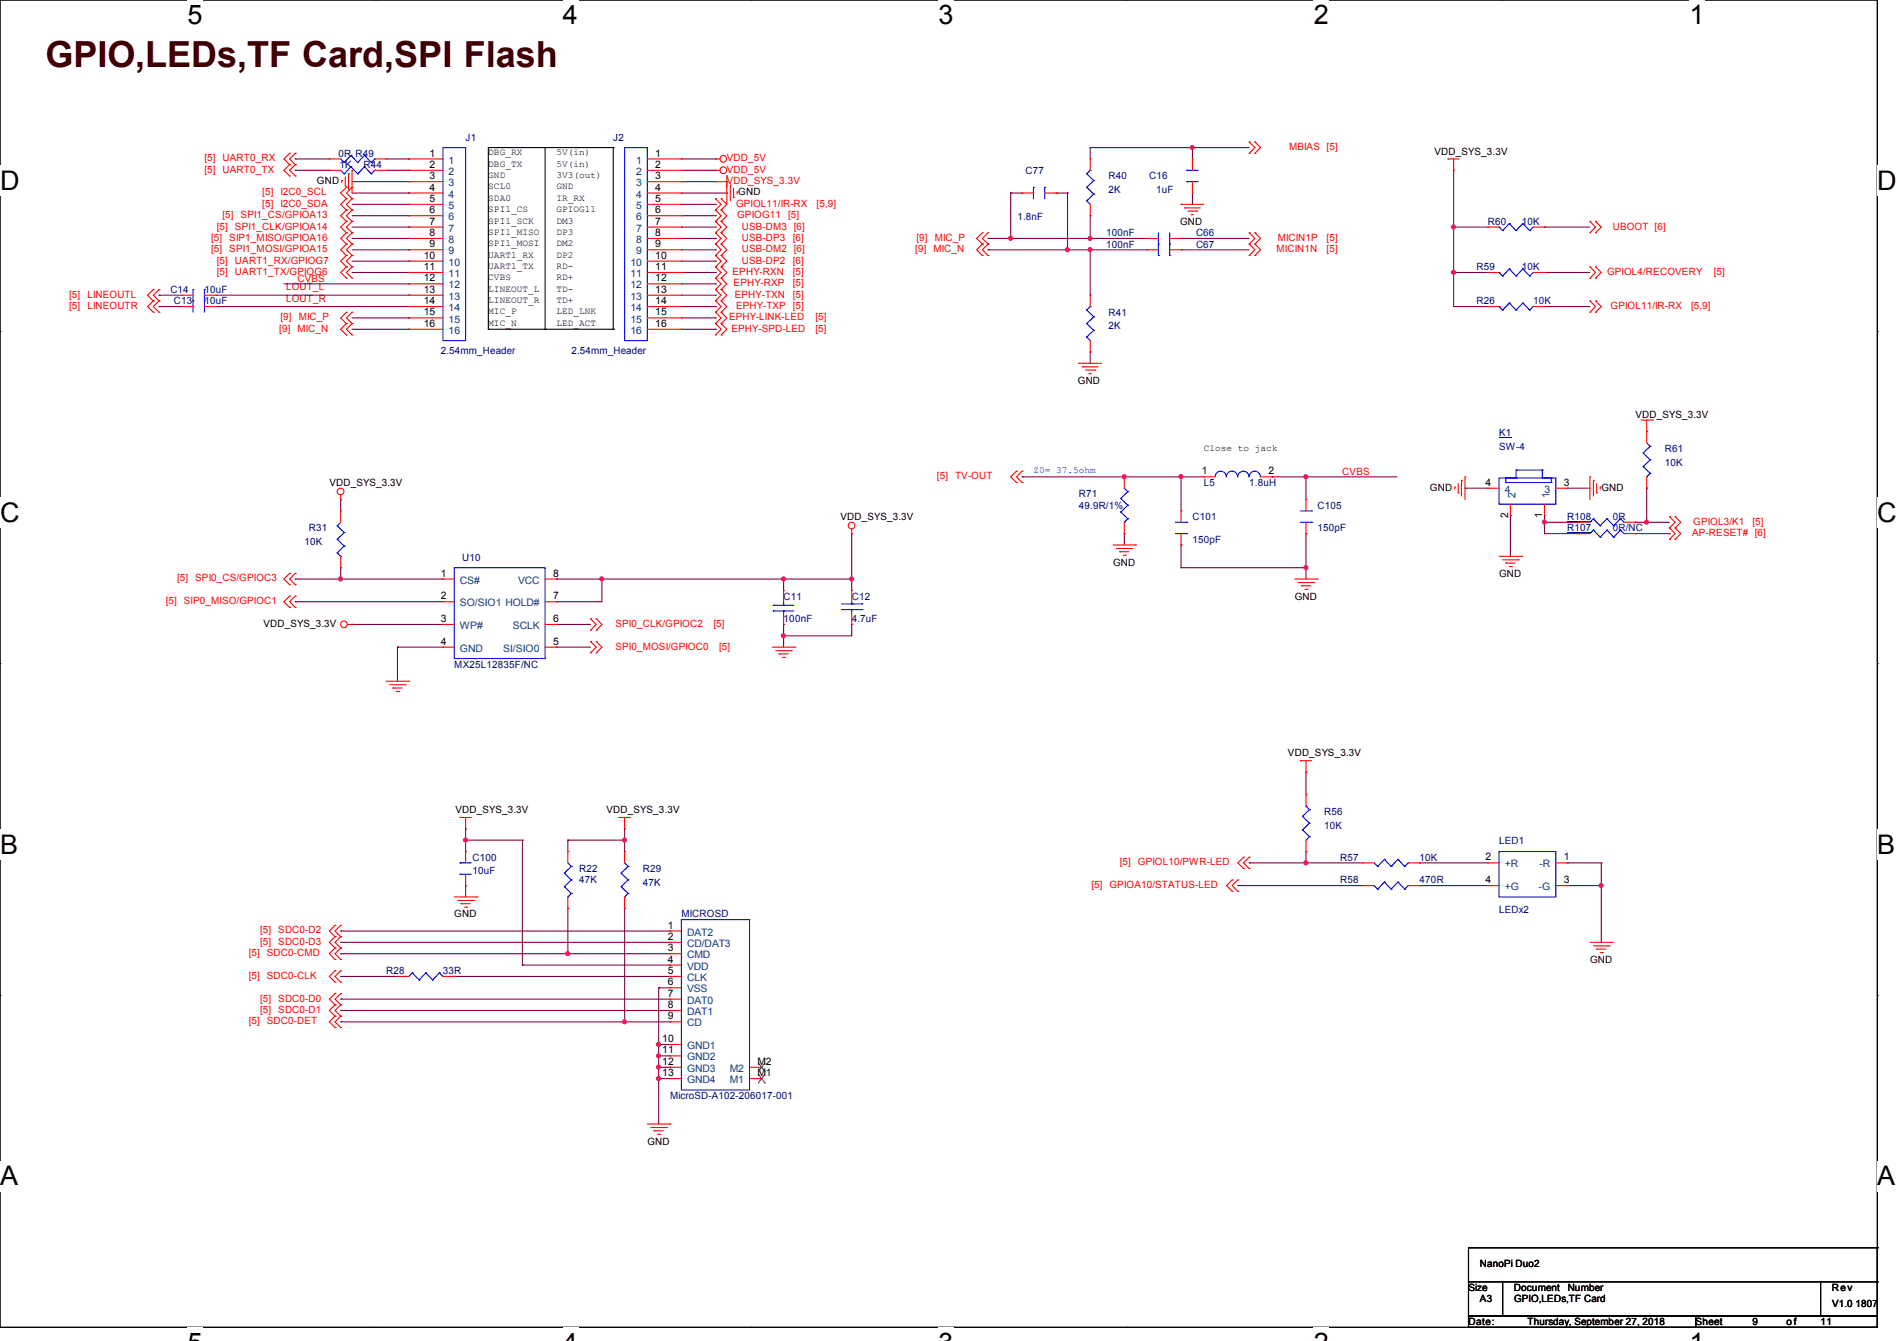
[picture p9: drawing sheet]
<svg xmlns="http://www.w3.org/2000/svg" width="297mm" height="210mm" viewBox="0 0 297 210" stroke-linecap="round" stroke-linejoin="round" font-family="sans-serif">
<path d="M0 0h293.9v207.9h-293.9z" fill="none" stroke="#000" stroke-width=".17"/>
<g fill="#fff">
<path d="M29.4 0h2.3v4.7h-2.3z"/>
<path d="M29.4 207.9h2.3v2.1h-2.3z"/>
</g>
<path d="M58.8 0h.1M58.8 207.9h.1" fill="none" stroke="#000" stroke-width=".17"/>
<g fill="#fff">
<path d="M88.1 0h2.4v4.7h-2.4z"/>
<path d="M88.1 207.9h2.4v2.1h-2.4z"/>
</g>
<path d="M117.6 0h.1M117.6 207.9h.1" fill="none" stroke="#000" stroke-width=".17"/>
<g fill="#fff">
<path d="M146.9 0h2.4v4.7h-2.4z"/>
<path d="M146.9 207.9h2.4v2.1h-2.4z"/>
</g>
<path d="M176.3 0h.1M176.3 207.9h.1" fill="none" stroke="#000" stroke-width=".17"/>
<g fill="#fff">
<path d="M205.7 0h2.4v4.7h-2.4z"/>
<path d="M205.7 207.9h2.4v2.1h-2.4z"/>
</g>
<path d="M235.1 0h.1M235.1 207.9h.1" fill="none" stroke="#000" stroke-width=".17"/>
<g fill="#fff">
<path d="M264.5 0h2.4v4.7h-2.4z"/>
<path d="M264.5 207.9h2.4v2.1h-2.4z"/>
<path d="M0 26h3v4.7h-3z"/>
<path d="M293.9 26h3.1v4.7h-3.1z"/>
<path d="M0 77.9h3v4.7h-3z"/>
<path d="M293.9 77.9h3.1v4.7h-3.1z"/>
</g>
<path d="M0 51.9h.1M293.9 51.9h.1" fill="none" stroke="#000" stroke-width=".17"/>
<g fill="#fff">
<path d="M0 129.9h2.8v4.7h-2.8z"/>
<path d="M293.9 129.9h2.9v4.7h-2.9z"/>
</g>
<path d="M0 103.9h.1M293.9 103.9h.1" fill="none" stroke="#000" stroke-width=".17"/>
<g fill="#fff">
<path d="M-.1 181.8h2.9v4.8h-2.9z"/>
<path d="M293.8 181.8h3v4.8h-3z"/>
</g>
<g fill="none" stroke="#000" stroke-width=".17">
<path d="M85.3 23.1v28.5M96 23.1h.1M96 23.1h-19.5v28.5M96 23.1v28.5M76.5 51.6h.1M76.5 51.6h19.5M85.3 51.6h.1M96 51.6h.1M0 155.9h.1M293.9 155.9h.1M229.9 195.4h.1M229.9 195.4v5.3"/>
<path d="M229.9 195.4h64M293.9 195.4h.1M293.9 195.4v5.3M229.9 200.7h5.3v5.4h-5.3zM229.9 206.1h35.6v1.8h-35.6zM235.2 200.7h49.8v5.4h-49.8zM265.5 206.1h28.4v1.8h-28.4zM285 200.7h8.9v5.4h-8.9zM293.9 200.7h.1"/>
</g>
<g fill="none" stroke="#800040" stroke-width=".17">
<path d="M46.2 24.9h.1M46.2 26.7h.1M46.2 26.7h5.4M46.2 24.9h5.4M55.1 35.6h8.9M55.1 37.3h8.9M55.1 39.1h8.9M55.1 30.2h8.9M55.1 28.4h8.9M55.1 32h8.9M55.1 33.8h8.9M60.5 26.7h3.5"/>
<path d="M60.5 24.9h3.5M64 28.4h.1M64 30.2h.1M64 32h.1M64 37.3h.1M64 35.6h.1M64 39.1h.1M64 33.8h.1M64 24.9h.1M64 26.7h.1M106.7 35.6h5.3M106.7 37.3h5.3"/>
<path d="M106.7 39.1h5.3M106.7 30.2h7.1M106.7 28.4h5.3M106.7 32h5.3M106.7 26.7h5.3M106.7 24.9h5.3M106.7 33.8h5.3M112 28.4h.1M112 26.7h.1M112 24.9h.1M112 33.8h.1M112 37.3h.1"/>
<path d="M112 35.6h.1M112 39.1h.1M112 32h.1M113.8 30.2h.1M154.7 39.1h.1M154.7 37.3h.1M154.7 37.3h24.9M154.7 39.1h24.9M158.2 37.3h.1M158.2 30.2h.1M158.2 30.2v7.1M158.2 30.2h1.8"/>
<path d="M165.4 30.2h.1M165.4 30.2h1.7M167.1 30.2h.1M167.1 39.1h.1M167.1 30.2v8.9M170.7 23.1h.1M170.7 33.8h.1M170.7 37.3h.1M170.7 39.1h.1M170.7 23.1v1.8M170.7 33.8v3.5M170.7 39.1v7.1"/>
<path d="M170.7 23.1h24.9M184.9 39.1h.1M184.9 37.3h.1M184.9 37.3h10.7M184.9 39.1h10.7M186.7 23.1h.1M186.7 32h.1M186.7 23.1v1.8M186.7 30.2v1.8M227.6 35.6h.1M227.6 26.7h.1M227.6 35.6h5.3"/>
<path d="M227.6 26.7v21.3M241.8 35.6h.1M241.8 35.6h7.1M24.9 46.2h.1M24.9 48h.1M24.9 46.2h3.5M24.9 48h3.5M33.8 46.2h30.2M33.8 48h30.2M44.4 44.4h19.6M55.1 42.7h8.9M55.1 51.6h8.9"/>
<path d="M55.1 49.8h8.9M55.1 40.9h8.9M64 48h.1M64 49.8h.1M64 51.6h.1M64 46.2h.1M64 40.9h.1M64 42.7h.1M64 44.4h.1M106.7 42.7h5.3M106.7 46.2h5.3M106.7 48h5.3"/>
<path d="M106.7 44.4h5.3M106.7 51.6h5.3M106.7 49.8h5.3M106.7 40.9h5.3M112 46.2h.1M112 42.7h.1M112 44.4h.1M112 51.6h.1M112 48h.1M112 49.8h.1M112 40.9h.1M170.7 55.1h.1"/>
<path d="M170.7 55.1v1.8M227.6 42.7h.1M227.6 48h.1M227.6 42.7h5.3M227.6 48h5.3M241.8 42.7h.1M241.8 48h.1M241.8 42.7h7.1M241.8 48h7.1M53.3 78.2h.1M53.3 78.2v1.8M160 74.7h.1"/>
<path d="M160 74.7h28.5M176 74.7h.1M184.9 74.7h.1M184.9 74.7v5.3M199.1 74.7h.1M199.1 74.7h19.6M204.5 74.7h.1M204.5 74.7v3.5M229.4 76.5h.1M229.4 76.5h3.5M245.4 76.5h.1M245.4 76.5h3.5"/>
<path d="M257.8 76.5h.1M257.8 76.5v5.3M46.2 94.2h.1M46.2 90.7h.1M46.2 90.7h23.1M46.2 94.2h23.1M53.3 90.7h.1M53.3 88.9h.1M53.3 88.9v1.8M55.1 97.8h.1M55.1 97.8h14.2M87.1 97.8h.1"/>
<path d="M87.1 94.2h.1M87.1 90.7h.1M87.1 90.7h46.2M87.1 97.8h5.4M94.2 90.7h.1M94.2 90.7v3.5h-7.1M122.7 90.7h.1M122.7 99.6h.1M122.7 97.8h.1M122.7 90.7v1.8M122.7 97.8v3.5M133.3 90.7h.1"/>
<path d="M133.3 83.6h.1M133.3 97.8h.1M133.3 83.6v8.9M133.3 97.8v1.8h-10.6M176 83.6h.1M176 83.6v1.7M184.9 85.3h.1M184.9 88.9h.1M184.9 85.3v3.6M184.9 88.9h19.6M204.5 88.9h.1M204.5 83.6h.1"/>
<path d="M204.5 83.6v7.1M236.5 80.7h.1M236.5 80.7v6.4M241.8 80.7h.1M241.8 83.6h.1M241.8 81.8h5.3M241.8 80.7v2.9M241.8 83.6h5.3M247.1 81.8h.1M247.1 83.6h.1M256 81.8h.1M256 81.8h5.4"/>
<path d="M256 83.6h5.4M257.8 81.8h.1M261.4 83.6h.1M62.2 101.3h.1M62.2 101.3h7.1M62.2 101.3v5.4M87.1 101.3h.1M87.1 101.3h5.4M72.9 138.7h.1M72.9 131.6h.1M72.9 129.8h.1M72.9 131.6h8.9"/>
<path d="M72.9 129.8v3.5M72.9 138.7v1.8M81.8 131.6h.1M81.8 131.6v19.5M88.9 131.6h.1M88.9 131.6v1.7M88.9 131.6h8.9M97.8 131.6h.1M97.8 129.8h.1M97.8 129.8v3.5M193.8 138.7h.1M193.8 138.7h19.6"/>
<path d="M195.6 135.1h.1M195.6 135.1h17.8M204.5 133.3h.1M204.5 120.9h.1M204.5 135.1h.1M204.5 120.9v3.6M204.5 133.3v1.8M222.2 138.7h.1M222.2 135.1h.1M222.2 135.1h10.7M222.2 138.7h10.7M245.4 135.1h.1"/>
<path d="M245.4 138.7h.1M245.4 135.1h5.3M245.4 138.7h5.3M250.7 138.7h.1M250.7 135.1h.1M250.7 135.1v12.5M53.3 145.8h.1M53.3 156.5h.1M53.3 158.2h.1M53.3 149.4h.1M53.3 147.6h.1M53.3 152.9h.1"/>
<path d="M53.3 145.8h51.6M53.3 156.5h51.6M53.3 158.2h51.6M53.3 149.4h51.6M53.3 152.9h8.9M53.3 147.6h51.6M71.1 152.9h.1M71.1 152.9h33.8M81.8 151.1h.1M81.8 151.1h23.1M88.9 149.4h.1M88.9 142.2h.1"/>
<path d="M88.9 142.2v7.2M97.8 142.2h.1M97.8 142.2v17.8M103.1 154.7h.1M103.1 154.7h1.8M103.1 154.7v21.3M53.3 160h.1M53.3 160h51.6M97.8 160h.1M103.1 163.6h.1M103.1 165.4h.1M103.1 167.1h.1"/>
<path d="M103.1 168.9h.1M103.1 163.6h1.8M103.1 165.4h1.8M103.1 167.1h1.8M103.1 168.9h1.8"/>
</g>
<g fill="#f0f" stroke="#f0f" stroke-width=".17">
<circle cx="204.4" cy="135.1" r=".32"/>
<circle cx="250.7" cy="138.7" r=".32"/>
<circle cx="227.6" cy="42.7" r=".32"/>
<circle cx="227.6" cy="35.5" r=".32"/>
<circle cx="186.7" cy="23.1" r=".32"/>
<circle cx="167.1" cy="39.1" r=".32"/>
<circle cx="170.7" cy="37.3" r=".32"/>
<circle cx="158.2" cy="37.3" r=".32"/>
<circle cx="170.7" cy="39.1" r=".32"/>
<circle cx="97.8" cy="131.6" r=".32"/>
<circle cx="88.9" cy="149.3" r=".32"/>
<circle cx="97.8" cy="160" r=".32"/>
<circle cx="72.9" cy="131.6" r=".32"/>
<circle cx="103.1" cy="163.6" r=".32"/>
<circle cx="103.1" cy="165.3" r=".32"/>
<circle cx="103.1" cy="168.9" r=".32"/>
<circle cx="103.1" cy="167.1" r=".32"/>
<circle cx="53.3" cy="90.7" r=".32"/>
<circle cx="122.7" cy="99.5" r=".32"/>
<circle cx="133.3" cy="90.7" r=".32"/>
<circle cx="122.7" cy="90.7" r=".32"/>
<circle cx="94.2" cy="90.7" r=".32"/>
<circle cx="204.4" cy="74.7" r=".32"/>
<circle cx="184.9" cy="74.7" r=".32"/>
<circle cx="176" cy="74.7" r=".32"/>
<circle cx="204.4" cy="88.9" r=".32"/>
<circle cx="257.8" cy="81.8" r=".32"/>
<circle cx="241.8" cy="81.8" r=".32"/>
</g>
<g fill="none" stroke="#f00" stroke-width=".17">
<path d="M45.3 24h.1M45.3 25.8h.1M45.3 27.6h.1M45.3 24l-.9 .9 .9 .9M45.3 25.8l-.9 .9 .9 .9M46.2 24h.1M46.2 25.8h.1M46.2 27.6h.1M46.2 24l-.9 .9 .9 .9M46.2 25.8l-.9 .9 .9 .9M53.5 28.3h.1M53.5 28.3v.3"/>
<path d="M54.1 29.2h.1M54.1 27.7v1.5M54.2 31.1h.1M54.2 32.9h.1M54.2 29.3h.1M54.2 38.2h.1M54.2 36.4h.1M54.2 34.7h.1M54.2 31.1l-.9 .9 .9 .9M54.2 29.3l-.9 .9 .9 .9M54.2 38.2l-.9 .9 .9 .9M54.2 36.4l-.9 .9 .9 .9"/>
<path d="M54.2 34.7l-.9 .9 .9 .8M54.2 32.9l-.9 .9 .9 .9M54.6 27.2h.1M54.6 27.2v2.5M55.1 26.7h.1M55.1 31.1h.1M55.1 32.9h.1M55.1 29.3h.1M55.1 38.2h.1M55.1 36.4h.1M55.1 34.7h.1M55.1 26.7v3.5"/>
<path d="M55.1 31.1l-.9 .9 .9 .9M55.1 29.3l-.9 .9 .9 .9M55.1 38.2l-.9 .9 .9 .9M55.1 36.4l-.9 .9 .9 .9M55.1 34.7l-.9 .9 .9 .8M55.1 32.9l-.9 .9 .9 .9M112 24.9h.1M112 28.4h.1M112 26.7h.1M112 32.9h.1M112 31.1h.1M112 34.7h.1"/>
<path d="M112 36.4h.1M112 38.2h.1M112 24.9h.7M112 28.4h1.8M112 26.7h.7M112 31.1l.9 .9-.9 .9M112 32.9l.9 .9-.9 .9M112 36.4l.9 .9-.9 .9M112 34.7l.9 .9-.9 .8M112 38.2l.9 .9-.9 .9M112.9 32.9h.1M112.9 31.1h.1"/>
<path d="M112.9 34.7h.1M112.9 36.4h.1M112.9 38.2h.1M112.9 31.1l.9 .9M112.9 32.9l.9 .9-.9 .9M112.9 36.4l.9 .9-.9 .9M112.9 34.7l.9 .9-.9 .8M112.9 38.2l.9 .9-.9 .9M113.8 28.4h.1M113.8 27.6h.1M113.8 27.6v4.4M113.8 32l-.9 .9"/>
<path d="M114.3 29h.1M114.3 29v2.5M114.9 30.9h.1M114.9 29.5v1.4M115.4 30.1h.1M115.4 30.1v.3M153.8 36.4h.1M153.8 38.2h.1M153.8 36.4l-.9 .9 .9 .9M153.8 38.2l-.9 .9 .9 .9M154.7 36.4h.1M154.7 38.2h.1"/>
<path d="M154.7 36.4l-.9 .9 .9 .9M154.7 38.2l-.9 .9 .9 .9M184.9 32h.1M184.9 32h3.6M185.5 32.6h.1M185.5 32.6h2.4M186 33.1h1.4M186.5 33.6h.1M186.5 33.6h.4M187.4 33.1h.1M195.6 38.2h.1M195.6 36.4h.1"/>
<path d="M195.6 24h.1M195.6 22.2h.1M195.6 36.4l.9 .9-.9 .9M195.6 38.2l.9 .9-.9 .9M195.6 22.2l.9 .9-.9 .9M196.5 38.2h.1M196.5 36.4h.1M196.5 24h.1M196.5 22.2h.1M196.5 36.4l.9 .9-.9 .9M196.5 38.2l.9 .9-.9 .9M196.5 22.2l.9 .9-.9 .9"/>
<path d="M226.7 24.9h.1M226.7 24.9h1.8M227.6 26.7h.1M227.6 24.9v1.8M248.9 36.4h.1M248.9 34.7h.1M248.9 34.7l.9 .9-.9 .8M249.8 36.4h.1M249.8 34.7h.1M249.8 34.7l.9 .9-.9 .8M24 45.3h.1M24 47.1h.1"/>
<path d="M24 48.9h.1M24 45.3l-.9 .9 .9 .9M24 47.1l-.9 .9 .9 .9M24.9 45.3h.1M24.9 47.1h.1M24.9 48.9h.1M24.9 45.3l-.9 .9 .9 .9M24.9 47.1l-.9 .9 .9 .9M28.4 46.2h.1M28.4 48h.1M28.4 46.2h1.8M28.4 48h1.8"/>
<path d="M32 46.2h1.8M32 48h1.8M33.8 46.2h.1M33.8 48h.1M54.2 40h.1M54.2 43.6h.1M54.2 41.8h.1M54.2 48.9h.1M54.2 50.7h.1M54.2 52.5h.1M54.2 41.8l-.9 .9 .9 .9M54.2 40l-.9 .9 .9 .9"/>
<path d="M54.2 48.9l-.9 .9 .9 .9M54.2 50.7l-.9 .9 .9 .9M55.1 40h.1M55.1 43.6h.1M55.1 41.8h.1M55.1 48.9h.1M55.1 50.7h.1M55.1 52.5h.1M55.1 41.8l-.9 .9 .9 .9M55.1 40l-.9 .9 .9 .9M55.1 48.9l-.9 .9 .9 .9M55.1 50.7l-.9 .9 .9 .9"/>
<path d="M112 45.3h.1M112 43.6h.1M112 41.8h.1M112 48.9h.1M112 47.1h.1M112 52.5h.1M112 50.7h.1M112 40h.1M112 43.6l.9 .8-.9 .9M112 41.8l.9 .9-.9 .9M112 47.1l.9 .9-.9 .9M112 45.3l.9 .9-.9 .9"/>
<path d="M112 50.7l.9 .9-.9 .9M112 48.9l.9 .9-.9 .9M112 40l.9 .9-.9 .9M112.9 45.3h.1M112.9 43.6h.1M112.9 41.8h.1M112.9 48.9h.1M112.9 47.1h.1M112.9 52.5h.1M112.9 50.7h.1M112.9 40h.1M112.9 43.6l.9 .8-.9 .9"/>
<path d="M112.9 41.8l.9 .9-.9 .9M112.9 47.1l.9 .9-.9 .9M112.9 45.3l.9 .9-.9 .9M112.9 50.7l.9 .9-.9 .9M112.9 48.9l.9 .9-.9 .9M112.9 40l.9 .9-.9 .9M153.8 40h.1M154.7 40h.1M168.9 56.9h.1M168.9 56.9h3.6M169.5 57.4h.1M169.5 57.4h2.4"/>
<path d="M170 58h1.4M170.5 58.5h.1M170.5 58.5h.4M170.7 55.1h.1M170.7 46.2h.1M170.7 46.2v1.8M170.7 53.3v1.8M171.4 58h.1M195.6 40h.1M196.5 40h.1M232.9 42.7h.1M232.9 42.7h1.8"/>
<path d="M240 42.7h1.8M241.8 42.7h.1M248.9 43.6h.1M248.9 41.8h.1M248.9 48.9h.1M248.9 47.1h.1M248.9 41.8l.9 .9-.9 .9M248.9 47.1l.9 .9-.9 .9M249.8 43.6h.1M249.8 41.8h.1M249.8 48.9h.1M249.8 47.1h.1"/>
<path d="M249.8 41.8l.9 .9-.9 .9M249.8 47.1l.9 .9-.9 .9M53.3 78.2h.1M53.3 77.5v.7M159.1 75.6h.1M159.1 73.8h.1M159.1 73.8l-.9 .9 .9 .9M160 75.6h.1M160 73.8h.1M160 73.8l-.9 .9 .9 .9M188.5 74.7h.1M188.5 74.7h1.7"/>
<path d="M197.4 74.7h1.7M199.1 74.7h.1M204.5 78.2h.1M204.5 78.2v1.8M227.8 76.3h.1M227.8 76.3v.3M228.3 77.2h.1M228.3 75.7v1.5M228.8 75.2h.1M228.8 75.2v2.5M229.4 74.7h.1M229.4 74.7v3.5"/>
<path d="M248.9 74.7h.1M248.9 74.7v3.5M249.5 75.2h.1M249.5 75.2v2.5M250 77.2h.1M250 75.7v1.5M250.5 76.3h.1M250.5 76.3v.3M256.9 65.8h1.8M257.8 67.6h.1M257.8 76.5h.1M257.8 65.8v3.5"/>
<path d="M257.8 74.7v1.8M258.7 65.8h.1M45.3 95.1h.1M45.3 93.3h.1M45.3 91.6h.1M45.3 89.8h.1M45.3 93.3l-.9 .9 .9 .9M45.3 89.8l-.9 .9 .9 .9M46.2 95.1h.1M46.2 93.3h.1M46.2 91.6h.1M46.2 89.8h.1"/>
<path d="M46.2 93.3l-.9 .9 .9 .9M46.2 89.8l-.9 .9 .9 .9M54.4 97.8h.7M55.1 97.8h.1M92.5 98.7h.1M92.5 96.9h.1M92.5 96.9l.8 .9-.8 .9M93.3 98.7h.1M93.3 96.9h.1M93.3 96.9l.9 .9-.9 .9M122.7 97.8h.1M122.7 92.5h.1"/>
<path d="M122.7 92.5v1.7M122.7 96v1.8M133.3 83.6h.1M133.3 92.5h.1M133.3 97.8h.1M133.3 82.8v.8M133.3 92.5v1.7M133.3 96v1.8M174.2 85.3h3.6M174.8 85.9h2.4M175.3 86.4h.1M175.3 86.4h1.4"/>
<path d="M175.9 87h.3M176.2 87h.1M177.2 85.9h.1M177.8 85.3h.1M202.7 90.7h3.5M203.2 91.2h2.5M203.8 91.7h.1M203.8 91.7h1.4M204.3 92.3h.3M204.5 83.6h.1M204.5 81.8v1.8M204.6 92.3h.1"/>
<path d="M205.7 91.2h.1M206.2 90.7h.1M234.7 87.1h3.6M235.2 87.7h2.5M235.8 88.2h.1M235.8 88.2h1.4M236.3 88.7h.3M236.6 88.7h.1M237.7 87.7h.1M238.3 87.1h.1M261.4 80.9h.1M261.4 82.7h.1"/>
<path d="M261.4 84.5h.1M261.4 80.9l.9 .9-.9 .9M261.4 82.7l.9 .9-.9 .9M262.3 80.9h.1M262.3 82.7h.1M262.3 84.5h.1M262.3 80.9l.8 .9-.8 .9M262.3 82.7l.8 .9-.8 .9M60.5 106.7h3.5M61 107.2h2.5M61.5 107.7h.1M61.5 107.7h1.4"/>
<path d="M62.1 108.3h.3M62.4 108.3h.1M63.5 107.2h.1M64 106.7h.1M92.5 102.2h.1M92.5 100.5h.1M92.5 100.5l.8 .8-.8 .9M93.3 102.2h.1M93.3 100.5h.1M93.3 100.5l.9 .8-.9 .9M120.9 101.3h3.6M121.5 101.9h2.4"/>
<path d="M122 102.4h.1M122 102.4h1.4M122.5 103h.4M122.9 103h.1M123.9 101.9h.1M124.5 101.3h.1M203.6 119.1h.1M203.6 119.1h1.8M204.5 119.1v1.8M72 128h.1M72 128h1.8M72.9 129.8h.1"/>
<path d="M72.9 128v1.8M96.9 128h.1M96.9 128h1.8M97.8 129.8h.1M97.8 133.3h.1M97.8 128v1.8M97.8 133.3v1.8M192.9 139.6h.1M192.9 137.8h.1M192.9 137.8l-.9 .9 .9 .9M193.8 139.6h.1M193.8 137.8h.1"/>
<path d="M193.8 137.8l-.9 .9 .9 .9M194.7 136h.1M194.7 134.2h.1M194.7 134.2l-.9 .9 .9 .9M195.6 136h.1M195.6 134.2h.1M195.6 134.2l-.9 .9 .9 .9M204.5 120.9h.1M232.9 138.7h.1M232.9 135.1h.1M232.9 138.7h1.8M232.9 135.1h1.8"/>
<path d="M243.6 138.7h1.8M243.6 135.1h1.8M245.4 138.7h.1M245.4 135.1h.1M52.5 148.5h.1M52.5 146.7h.1M52.5 150.2h.1M52.5 153.8h.1M52.5 152h.1M52.5 157.4h.1M52.5 155.6h.1M52.5 159.1h.1"/>
<path d="M52.5 144.9h.1M52.5 146.7l-.9 .9 .9 .9M52.5 148.5l-.9 .9 .9 .8M52.5 152l-.9 .9 .9 .9M52.5 155.6l-.9 .9 .9 .9M52.5 157.4l-.9 .8 .9 .9M52.5 144.9l-.9 .9 .9 .9M52.5 159.1l-.9 .9 .9 .9M53.3 148.5h.1M53.3 146.7h.1M53.3 150.2h.1M53.3 153.8h.1"/>
<path d="M53.3 152h.1M53.3 157.4h.1M53.3 155.6h.1M53.3 159.1h.1M53.3 144.9h.1M53.3 146.7l-.8 .9 .8 .9M53.3 148.5l-.8 .9 .8 .8M53.3 152l-.8 .9 .8 .9M53.3 155.6l-.8 .9 .8 .9M53.3 157.4l-.8 .8 .8 .9M53.3 144.9l-.8 .9 .8 .9M53.3 159.1l-.8 .9 .8 .9"/>
<path d="M71.1 140.5h3.6M71.7 141h2.4M72.2 141.5h.1M72.2 141.5h1.4M72.7 142.1h.4M73.1 142.1h.1M74.1 141h.1M74.7 140.5h.1M97.8 142.2h.1M97.8 140.5v1.7M104.9 145.8h.1M104.9 147.6h.1"/>
<path d="M104.9 149.4h.1M104.9 151.1h.1M104.9 152.9h.1M104.9 154.7h.1M104.9 156.5h.1M104.9 158.2h.1M104.9 147.6h1.8M104.9 145.8h1.8M104.9 149.4h1.8M104.9 151.1h1.8M104.9 152.9h1.8M104.9 154.7h1.8"/>
<path d="M104.9 156.5h1.8M104.9 158.2h1.8M248.9 147.6h3.6M249.5 148.1h2.4M250 148.6h.1M250 148.6h1.4M250.5 149.2h.4M250.9 149.2h.1M251.9 148.1h.1M252.5 147.6h.1M52.5 160.9h.1M53.3 160.9h.1"/>
<path d="M101.3 176h3.6M101.9 176.6h2.5M102.4 177.1h.1M102.4 177.1h1.4M103 177.6h.3M103.3 177.6h.1M104.4 176.6h.1M104.9 176h.1M104.9 160h.1M104.9 163.6h.1M104.9 165.4h.1M104.9 167.1h.1"/>
<path d="M104.9 168.9h.1M104.9 160h1.8M104.9 163.6h1.8M104.9 165.4h1.8M104.9 167.1h1.8M104.9 168.9h1.8M117.3 167.1h1.8M117.3 168.9h1.8M119.1 168.9h.1M119.1 167.1h.1"/>
<circle cx="113.2" cy="24.9" r=".52"/>
<circle cx="113.2" cy="26.6" r=".52"/>
<circle cx="53.3" cy="77" r=".52"/>
<circle cx="53.8" cy="97.8" r=".52"/>
<circle cx="133.3" cy="82.3" r=".52"/>
</g>
<g fill="none" stroke="#00f" stroke-width=".17">
<path d="M30.2 45.3h.1M30.2 47.1h.1M30.2 45.3v3.6M32 45.3h.1M32 47.1h.1M32 45.3v3.6M170.1 52.8h.1M170.1 50.7h.1M170.1 48.6h.1M170.1 52.8l.6 .5M170.1 50.7l1.1 1M170.1 48.6l1.1 1"/>
<path d="M170.7 48h.1M170.7 48l-.6 .6M171.2 51.7h.1M171.2 49.6h.1M171.2 51.7l-1.1 1.1M171.2 49.6l-1.1 1.1M234.7 42.7h.1M234.7 42.7l.5 .5M235.2 43.2h.1M236.3 42.1h.1M236.3 42.1l1.1 1.1M236.3 42.1l-1.1 1.1"/>
<path d="M237.4 43.2h.1M238.4 42.1h.1M238.4 42.1l1.1 1.1M238.4 42.1l-1 1.1M239.5 43.2h.1M240 42.7l-.5 .5M190.2 74.7a.87 .87 0 0 1 .9-.9 .87 .87 0 0 1 .9 .9M192 74.7a.87 .87 0 0 1 .9-.9 .87 .87 0 0 1 .9 .9M193.8 74.7a.87 .87 0 0 1 .9-.9 .87 .87 0 0 1 .8 .9M195.6 74.7a.87 .87 0 0 1 .8-.9 .87 .87 0 0 1 .9 .9M234.7 74.8h8.9v4.2h-8.9zM235.8 75.6h.1"/>
<path d="M235.8 74.8h.1M235.8 75.6h7.1M235.8 74.8v.8M235.8 74.8h1.6M237.4 74.8h.1M237.4 73.6h.1M237.4 73.6v1.2M237.4 73.6h4.1M241.5 73.6h.1M241.5 74.8h.1M241.5 74.8h1.4M241.5 73.6v1.2"/>
<path d="M242.9 74.8h.1M242.9 75.6h.1M242.9 74.8v.8M257.3 71h.1M257.3 73.1h.1M257.3 71l1.1 1M257.3 73.1l1.1 1M257.8 74.7h.1M257.8 69.3l.6 .6M258.4 69.9h.1M258.4 72h.1M258.4 74.1h.1"/>
<path d="M258.4 69.9l-1.1 1.1M258.4 72l-1.1 1.1M258.4 74.1l-.6 .6M121.1 94.8h.1M121.1 95.7h.1M121.1 94.8h3.2M121.1 95.7h3.2M122.7 95.7h.1M122.7 94.8h.1M122.7 94.2v.6M122.7 95.7v.3M131.7 95.5h3.3"/>
<path d="M131.7 94.6h3.3M133.3 94.6h.1M133.3 95.5h.1M133.3 94.2v.4M133.3 95.5v.5M135 95.5h.1M135 94.6h.1M203.6 81.8h1.8M203.6 80h1.8M205.4 81.8h.1M205.4 80h.1M97.2 136.7h.1"/>
<path d="M97.2 138.9h.1M97.2 136.7l1.1 1.1M97.2 138.9l1.1 1M97.8 135.1l.5 .6M98.3 135.7h.1M98.3 137.8h.1M98.3 139.9h.1M98.3 135.7l-1.1 1M98.3 137.8l-1.1 1.1M98.3 139.9l-.5 .6M234.7 133.3h8.9v7.2h-8.9zM97.8 140.5h.1"/>
<path d="M106.7 144h10.6v26.7h-10.6z"/>
</g>
<path d="M118.7 169.6h.1M118.7 167.8h.1M118.7 168.2l1.1 1.4M118.7 166.4l1.1 1.4M119.8 169.6h.1M119.8 167.8h.1M119.8 168.2l-1.1 1.4M119.8 166.4l-1.1 1.4" fill="none" stroke="#804000" stroke-width=".16"/>
<path d="M234.7 68.5h1.9v.1h-1.9z" fill="#000080"/>
<g fill="none" stroke="#f00" stroke-width=".17">
<path d="M51.6 26.7h.1M51.6 24.9h.1M51.6 24.9h1.7M51.6 26.7h1.7M58.7 24.9h1.8M58.7 26.7h1.8M60.5 26.7h.1M60.5 24.9h.1M64 24.9h.1M64 26.7h.1M64 28.4h.1M64 30.2h.1"/>
<path d="M64 32h.1M64 33.8h.1M64 35.6h.1M64 37.3h.1M64 39.1h.1M64 24.9h5.3M64 26.7h5.3M64 28.4h5.3M64 30.2h5.3M64 32h5.3M64 33.8h5.3M64 35.6h5.3"/>
<path d="M64 37.3h5.3M64 39.1h5.3M101.3 24.9h5.4M101.3 26.7h5.4M101.3 28.4h5.4M101.3 30.2h5.4M101.3 32h5.4M101.3 33.8h5.4M101.3 35.6h5.4M101.3 37.3h5.4M101.3 39.1h5.4M106.7 24.9h.1"/>
<path d="M106.7 26.7h.1M106.7 28.4h.1M106.7 30.2h.1M106.7 32h.1M106.7 33.8h.1M106.7 35.6h.1M106.7 37.3h.1M106.7 39.1h.1M160 30.2h.1M160 30.2h1.8M163.6 30.2h1.8M165.4 30.2h.1"/>
<path d="M170.7 33.8h.1M170.7 24.9h.1M170.7 24.9v1.8M170.7 32v1.8M179.6 37.3h.1M179.6 39.1h.1M179.6 37.3h1.8M179.6 39.1h1.8M183.1 37.3h1.8M183.1 39.1h1.8M184.9 37.3h.1M184.9 39.1h.1"/>
<path d="M186.7 24.9h.1M186.7 30.2h.1M186.7 24.9v1.8M186.7 28.4v1.8M232.9 35.6h.1M232.9 35.6h1.8M240 35.6h1.8M241.8 35.6h.1M64 40.9h.1M64 42.7h.1M64 44.4h.1M64 46.2h.1"/>
<path d="M64 48h.1M64 49.8h.1M64 51.6h.1M64 40.9h5.3M64 42.7h5.3M64 44.4h5.3M64 46.2h5.3M64 48h5.3M64 49.8h5.3M64 51.6h5.3M101.3 40.9h5.4M101.3 42.7h5.4"/>
<path d="M101.3 44.4h5.4M101.3 46.2h5.4M101.3 48h5.4M101.3 49.8h5.4M101.3 51.6h5.4M106.7 40.9h.1M106.7 42.7h.1M106.7 44.4h.1M106.7 46.2h.1M106.7 48h.1M106.7 49.8h.1M106.7 51.6h.1"/>
<path d="M232.9 48h.1M232.9 48h1.8M240 48h1.8M241.8 48h.1M176 74.7h.1M176 74.7v1.8M232.9 76.5h.1M232.9 76.5h1.8M236.5 79v1.7M241.8 79v1.7M243.6 76.5h1.8M245.4 76.5h.1"/>
<path d="M53.3 80h.1M53.3 88.9h.1M53.3 80v1.8M53.3 87.1v1.8M69.3 90.7h.1M69.3 94.2h.1M69.3 97.8h.1M69.3 90.7h1.8M69.3 94.2h1.8M69.3 97.8h1.8M85.3 90.7h1.8M85.3 94.2h1.8"/>
<path d="M85.3 97.8h1.8M87.1 97.8h.1M87.1 94.2h.1M87.1 90.7h.1M176 83.6h.1M176 81.8v1.8M184.9 85.3h.1M184.9 80h.1M184.9 80v1.8M184.9 83.6v1.7M236.5 80.7h.1M241.8 80.7h.1"/>
<path d="M247.1 81.8h.1M247.1 83.6h.1M247.1 81.8h1.8M247.1 83.6h1.8M254.3 81.8h1.7M254.3 83.6h1.7M256 81.8h.1M256 83.6h.1M69.3 101.3h.1M69.3 101.3h1.8M85.3 101.3h1.8M87.1 101.3h.1"/>
<path d="M72.9 133.3h.1M72.9 138.7h.1M72.9 133.3v1.8M72.9 136.9v1.8M88.9 133.3h.1M88.9 133.3v1.8M204.5 133.3h.1M204.5 124.5h.1M204.5 124.5v1.7M204.5 131.6v1.7M213.4 138.7h.1M213.4 135.1h.1"/>
<path d="M213.4 138.7h1.7M213.4 135.1h1.7M220.5 138.7h1.7M220.5 135.1h1.7M222.2 138.7h.1M222.2 135.1h.1M62.2 152.9h.1M62.2 152.9h1.8M69.3 152.9h1.8M71.1 152.9h.1M88.9 142.2h.1M88.9 140.5v1.7"/>
</g>
<g fill="none" stroke="#00f" stroke-width=".17">
<path d="M53.3 26.7l.6 .5M53.3 24.9l.6 .5M53.9 27.2h.1M53.9 25.4h.1M54.9 26.1h.1M54.9 24.3h.1M54.9 26.1l-1 1.1M54.9 26.1l1.1 1.1M54.9 24.3l-1 1.1M54.9 24.3l1.1 1.1M56 27.2h.1M56 25.4h.1"/>
<path d="M57.1 26.1h.1M57.1 24.3h.1M57.1 26.1l-1.1 1.1M57.1 26.1l1 1.1M57.1 24.3l-1.1 1.1M57.1 24.3l1 1.1M58.1 27.2h.1M58.1 25.4h.1M58.7 26.7h.1M58.7 24.9h.1M58.7 26.7l-.6 .5M58.7 24.9l-.6 .5"/>
<path d="M69.3 23.1h3.6v30.2h-3.6zM97.8 23.1h3.5v30.2h-3.5zM161.8 29.3h.1M161.8 29.3v1.8M163.6 29.3h.1M163.6 29.3v1.8M170.1 31.5h.1M170.1 29.3h.1M170.1 27.2h.1M170.1 31.5l.6 .5M170.1 29.3l1.1 1.1M170.1 27.2l1.1 1.1"/>
<path d="M170.7 26.7h.1M170.7 26.7l-.6 .5M171.2 30.4h.1M171.2 28.3h.1M171.2 30.4l-1.1 1.1M171.2 28.3l-1.1 1M181.4 38.2h.1M181.4 36.4v3.6M183.1 38.2h.1M183.1 36.4v3.6M185.8 26.7h.1M185.8 28.4h.1"/>
<path d="M185.8 26.7h1.8M185.8 28.4h1.8M234.7 35.6h.1M234.7 35.6l.5 .5M235.2 36.1h.1M236.3 35h.1M236.3 35l1.1 1.1M236.3 35l-1.1 1.1M237.4 36.1h.1M238.4 35h.1M238.4 35l1.1 1.1M238.4 35l-1 1.1"/>
<path d="M239.5 36.1h.1M240 35.6l-.5 .5M181.4 40h.1M183.1 40h.1M234.7 48h.1M234.7 48l.5 .6M235.2 48.6h.1M236.3 47.5h.1M236.3 47.5l1.1 1.1M236.3 47.5l-1.1 1.1M237.4 48.6h.1M238.4 47.5h.1"/>
<path d="M238.4 47.5l1.1 1.1M238.4 47.5l-1 1.1M239.5 48.6h.1M240 48l-.5 .6M175.5 78.1h.1M175.5 78.1l1.1 1M176 76.5l.6 .5M176.6 77h.1M176.6 79.1h.1M176.6 77l-1.1 1.1M176.6 79.1l-1.1 1.1M52.8 82.3h.1"/>
<path d="M52.8 84.5h.1M52.8 86.6h.1M52.8 82.3l1.1 1.1M52.8 84.5l1.1 1M52.8 86.6l.5 .5M53.3 87.1h.1M53.3 81.8l-.5 .5M53.9 83.4h.1M53.9 85.5h.1M53.9 83.4l-1.1 1.1M53.9 85.5l-1.1 1.1M71.1 88.9h14.2v14.2h-14.2z"/>
<path d="M175.5 80.2h.1M175.5 80.2l1.1 1M176 81.8h.1M176.6 81.2h.1M176.6 81.2l-.6 .6M184 83.6h1.8M184 81.8h1.8M185.8 83.6h.1M185.8 81.8h.1M249.5 81.2h.1M249.5 83h.1M249.5 81.2l-.6 .6"/>
<path d="M249.5 81.2l1 1.1M249.5 83l-.6 .6M249.5 83l1 1.1M250.5 82.3h.1M250.5 84.1h.1M251.6 81.2h.1M251.6 83h.1M251.6 81.2l-1.1 1.1M251.6 81.2l1 1.1M251.6 83l-1.1 1.1M251.6 83l1 1.1M252.6 82.3h.1"/>
<path d="M252.6 84.1h.1M253.7 81.2h.1M253.7 83h.1M253.7 81.2l-1.1 1.1M253.7 81.2l.6 .6M253.7 83l-1.1 1.1M253.7 83l.6 .6M254.3 81.8h.1M254.3 83.6h.1M72 135.1h.1M72 136.9h.1M72 135.1h1.8"/>
<path d="M72 136.9h1.8M88.3 136.7h.1M88.3 138.9h.1M88.3 136.7l1.2 1.1M88.3 138.9l1.2 1M88.9 135.1l.6 .6M89.5 135.7h.1M89.5 137.8h.1M89.5 139.9h.1M89.5 135.7l-1.2 1M89.5 137.8l-1.2 1.1M89.5 139.9l-.6 .6"/>
<path d="M203.9 130h.1M203.9 127.8h.1M203.9 130l1.1 1M203.9 127.8l1.1 1.1M204.5 126.2h.1M204.5 126.2l.5 .6M205 131h.1M205 128.9h.1M205 126.8h.1M205 131l-.5 .6M205 128.9l-1.1 1.1M205 126.8l-1.1 1"/>
<path d="M215.1 138.7l.6 .5M215.1 135.1l.6 .6M215.7 139.2h.1M215.7 135.7h.1M216.7 138.1h.1M216.7 134.6h.1M216.7 138.1l-1 1.1M216.7 138.1l1.1 1.1M216.7 134.6l-1 1.1M216.7 134.6l1.1 1.1M217.8 139.2h.1M217.8 135.7h.1"/>
<path d="M218.9 138.1h.1M218.9 134.6h.1M218.9 138.1l-1.1 1.1M218.9 138.1l1 1.1M218.9 134.6l-1.1 1.1M218.9 134.6l1 1.1M219.9 139.2h.1M219.9 135.7h.1M220.5 138.7h.1M220.5 135.1h.1M220.5 138.7l-.6 .5M220.5 135.1l-.6 .6"/>
<path d="M64.6 152.4h.1M64.6 152.4l-.6 .5M64.6 152.4l1 1.1M65.6 153.5h.1M66.7 152.4h.1M66.7 152.4l-1.1 1.1M66.7 152.4l1 1.1M67.7 153.5h.1M68.8 152.4h.1M68.8 152.4l-1.1 1.1M68.8 152.4l.5 .5M69.3 152.9h.1"/>
<path d="M88.9 140.5h.1"/>
</g>
<path d="M245.4 81.7h3.8M245.4 83.5h3.8" fill="none" stroke="#000080" stroke-width=".16"/>
<g fill="#f0f" stroke="#f0f" stroke-width=".17">
<circle cx="204.4" cy="135.1" r=".32"/>
<circle cx="250.7" cy="138.7" r=".32"/>
<circle cx="227.6" cy="42.7" r=".32"/>
<circle cx="227.6" cy="35.5" r=".32"/>
<circle cx="186.7" cy="23.1" r=".32"/>
<circle cx="167.1" cy="39.1" r=".32"/>
<circle cx="170.7" cy="37.3" r=".32"/>
<circle cx="158.2" cy="37.3" r=".32"/>
<circle cx="170.7" cy="39.1" r=".32"/>
<circle cx="97.8" cy="131.6" r=".32"/>
<circle cx="88.9" cy="149.3" r=".32"/>
<circle cx="97.8" cy="160" r=".32"/>
<circle cx="72.9" cy="131.6" r=".32"/>
<circle cx="103.1" cy="163.6" r=".32"/>
<circle cx="103.1" cy="165.3" r=".32"/>
<circle cx="103.1" cy="168.9" r=".32"/>
<circle cx="103.1" cy="167.1" r=".32"/>
<circle cx="53.3" cy="90.7" r=".32"/>
<circle cx="122.7" cy="99.5" r=".32"/>
<circle cx="133.3" cy="90.7" r=".32"/>
<circle cx="122.7" cy="90.7" r=".32"/>
<circle cx="94.2" cy="90.7" r=".32"/>
<circle cx="204.4" cy="74.7" r=".32"/>
<circle cx="184.9" cy="74.7" r=".32"/>
<circle cx="176" cy="74.7" r=".32"/>
<circle cx="204.4" cy="88.9" r=".32"/>
<circle cx="257.8" cy="81.8" r=".32"/>
<circle cx="241.8" cy="81.8" r=".32"/>
</g>
<text font-size="5.6" fill="#400000" x="7.1" y="10.5">GPIO,LEDs,TF Card,SPI Flash</text>
<g font-size="4.2">
<text x="29.4" y="3.8">5</text>
<text x="88.1" y="3.8">4</text>
<text x="146.9" y="3.8">3</text>
<text x="205.7" y="3.8">2</text>
<text x="264.5" y="3.8">1</text>
<text x="0" y="29.8">D</text>
<text x="293.9" y="29.8">D</text>
<text x="0" y="81.7">C</text>
<text x="293.9" y="81.7">C</text>
<text x="0" y="133.7">B</text>
<text x="293.9" y="133.7">B</text>
<text x="0" y="185.6">A</text>
<text x="293.9" y="185.6">A</text>
</g>
<g font-size="1.6" fill="#000080">
<text x="72.9" y="22.1">J1</text>
<text x="96" y="22.1">J2</text>
<text x="53" y="24.6">0R R49</text>
<text x="53.2" y="26.3">1K</text>
<text x="56.9" y="26.3">R44</text>
<text x="160.6" y="27.2">C77</text>
<text x="173.5" y="28.1">R40</text>
<text x="179.9" y="28.1">C16</text>
<text x="159.3" y="34.5">1.8nF</text>
<text x="173.5" y="30.2">2K</text>
<text x="181" y="30.2">1uF</text>
<text x="232.9" y="35.2">R60</text>
<text x="238.3" y="35.2">10K</text>
<text x="173.2" y="37">100nF</text>
<text x="173.2" y="38.8">100nF</text>
<text x="187.3" y="37">C66</text>
<text x="187.3" y="38.8">C67</text>
<text x="26.7" y="45.9">C14</text>
<text x="27.2" y="47.7">C13</text>
<text x="32" y="45.9">10uF</text>
<text x="32" y="47.7">10uF</text>
<text x="231.2" y="42.3">R59</text>
<text x="231.2" y="47.7">R26</text>
<text x="238.3" y="42.3">10K</text>
<text x="240" y="47.7">10K</text>
<text x="173.5" y="49.4">R41</text>
<text x="173.5" y="51.6">2K</text>
<text x="69" y="55.5">2.54mm_Header</text>
<text x="89.5" y="55.5">2.54mm_Header</text>
<text x="234.7" y="68.3">K1</text>
<text x="234.7" y="70.4">SW-4</text>
<text x="260.7" y="70.8">R61</text>
<text x="168.9" y="77.9">R71</text>
<text x="188.5" y="76.1">L5</text>
<text x="195.6" y="76.1">1.8uH</text>
<text x="260.7" y="72.9">10K</text>
<text x="48.3" y="83.2">R31</text>
<text x="168.9" y="79.7">49.9R/1%</text>
<text x="186.7" y="81.4">C101</text>
<text x="206.3" y="79.7">C105</text>
<text x="206.3" y="83.2">150pF</text>
<text x="245.4" y="81.4">R108</text>
<text x="245.4" y="83.2">R107</text>
<text x="252.5" y="81.4">0R</text>
<text x="252.5" y="83.2">0R/NC</text>
<text x="47.7" y="85.3">10K</text>
<text x="72.4" y="87.8">U10</text>
<text x="186.7" y="85">150pF</text>
<text x="122.7" y="93.9">C11</text>
<text x="133.4" y="93.9">C12</text>
<text x="122.7" y="97.5">100nF</text>
<text x="133.4" y="97.5">4.7uF</text>
<text x="71.1" y="104.6">MX25L12835F/NC</text>
<text x="207.3" y="127.7">R56</text>
<text x="207.3" y="129.8">10K</text>
<text x="74" y="134.8">C100</text>
<text x="74" y="136.9">10uF</text>
<text x="90.7" y="136.6">R22</text>
<text x="100.6" y="136.6">R29</text>
<text x="209.8" y="134.8">R57</text>
<text x="222.3" y="134.8">10K</text>
<text x="234.7" y="132.1">LED1</text>
<text x="90.7" y="138.3">47K</text>
<text x="100.6" y="138.7">47K</text>
<text x="106.7" y="143.7">MICROSD</text>
<text x="209.8" y="138.3">R58</text>
<text x="222.3" y="138.3">470R</text>
<text x="234.7" y="143">LEDx2</text>
<text x="60.5" y="152.6">R28</text>
<text x="69.3" y="152.6">33R</text>
<text x="104.9" y="172.1">MicroSD-A102-206017-001</text>
</g>
<g font-size="1.6" fill="#f00">
<text x="201.8" y="23.5">MBIAS [5]</text>
<text x="32" y="25.3">[5]</text>
<text x="32" y="27.1">[5]</text>
<text x="34.8" y="25.3">UART0_RX</text>
<text x="34.8" y="27.1">UART0_TX</text>
<text x="113.8" y="25.3">VDD_5V</text>
<text x="113.8" y="28.8">VDD_SYS_3.3V</text>
<text x="113.8" y="27.1">VDD_5V</text>
<text x="34" y="35.9">[5]</text>
<text x="34.8" y="34.2">[5]</text>
<text x="36.8" y="35.9">SPI1_CLK/GPIOA14</text>
<text x="37.7" y="34.2">SPI1_CS/GPIOA13</text>
<text x="41.1" y="32.4">[5]</text>
<text x="41.1" y="30.6">[5]</text>
<text x="43.9" y="32.4">I2C0_SDA</text>
<text x="43.9" y="30.6">I2C0_SCL</text>
<text x="115.2" y="32.4">GPIOL11/IR-RX</text>
<text x="115.4" y="34.2">GPIOG11</text>
<text x="116.1" y="35.9">USB-DM3 [6]</text>
<text x="123.4" y="34.2">[5]</text>
<text x="127.9" y="32.4">[5,9]</text>
<text x="252.5" y="35.9">UBOOT [6]</text>
<text x="33.1" y="39.5">[5]</text>
<text x="33.1" y="37.7">[5]</text>
<text x="34" y="41.3">[5]</text>
<text x="35.9" y="39.5">SPI1_MOSI/GPIOA15</text>
<text x="35.9" y="37.7">SIP1_MISO/GPIOA16</text>
<text x="36.8" y="41.3">UART1_RX/GPIOG7</text>
<text x="116.1" y="37.7">USB-DP3</text>
<text x="116.1" y="41.3">USB-DP2</text>
<text x="116.1" y="39.5">USB-DM2 [6]</text>
<text x="124.1" y="37.7">[6]</text>
<text x="124.1" y="41.3">[6]</text>
<text x="143.3" y="39.5">[9]</text>
<text x="143.5" y="37.7">[9]</text>
<text x="146.1" y="39.5">MIC_N</text>
<text x="146.4" y="37.7">MIC_P</text>
<text x="199.9" y="39.5">MICIN1N</text>
<text x="200" y="37.7">MICIN1P</text>
<text x="207.7" y="37.7">[5]</text>
<text x="207.7" y="39.5">[5]</text>
<text x="10.8" y="46.6">[5]</text>
<text x="13.7" y="46.6">LINEOUTL</text>
<text x="34" y="43.1">[5]</text>
<text x="36.8" y="43.1">UART1_TX/GPIOG6</text>
<text x="44.8" y="47.2">LOUT_R</text>
<text x="44.8" y="45.5">LOUT_L</text>
<text x="46.6" y="44.1">CVBS</text>
<text x="114.7" y="43.1">EPHY-RXN</text>
<text x="114.9" y="44.8">EPHY-RXP</text>
<text x="115" y="46.6">EPHY-TXN</text>
<text x="124.1" y="44.8">[5]</text>
<text x="124.1" y="43.1">[5]</text>
<text x="124.1" y="46.6">[5]</text>
<text x="251.6" y="43.1">GPIOL4/RECOVERY</text>
<text x="268.3" y="43.1">[5]</text>
<text x="10.8" y="48.4">[5]</text>
<text x="13.7" y="48.4">LINEOUTR</text>
<text x="43.7" y="51.9">[9]</text>
<text x="43.9" y="50.2">[9]</text>
<text x="46.6" y="51.9">MIC_N</text>
<text x="46.8" y="50.2">MIC_P</text>
<text x="114.1" y="50.2">EPHY-LINK-LED</text>
<text x="114.5" y="51.9">EPHY-SPD-LED</text>
<text x="115.2" y="48.4">EPHY-TXP [5]</text>
<text x="127.7" y="51.9">[5]</text>
<text x="127.7" y="50.2">[5]</text>
<text x="252.2" y="48.4">GPIOL11/IR-RX</text>
<text x="264.8" y="48.4">[5,9]</text>
<text x="146.7" y="75.1">[5]</text>
<text x="149.5" y="75.1">TV-OUT</text>
<text x="210.2" y="74.3">CVBS</text>
<text x="264.9" y="83.9">AP-RESET# [6]</text>
<text x="265.1" y="82.2">GPIOL3/K1</text>
<text x="274.4" y="82.2">[5]</text>
<text x="26" y="94.6">[5]</text>
<text x="27.7" y="91.1">[5]</text>
<text x="28.8" y="94.6">SIP0_MISO/GPIOC1</text>
<text x="30.6" y="91.1">SPI0_CS/GPIOC3</text>
<text x="96.4" y="98.2">SPI0_CLK/GPIOC2</text>
<text x="96.4" y="101.7">SPI0_MOSI/GPIOC0</text>
<text x="111.7" y="98.2">[5]</text>
<text x="112.6" y="101.7">[5]</text>
<text x="175.3" y="135.5">[5]</text>
<text x="178.1" y="135.5">GPIOL10/PWR-LED</text>
<text x="170.9" y="139.1">[5]</text>
<text x="173.7" y="139.1">GPIOA10/STATUS-LED</text>
<text x="38.9" y="149.7">[5]</text>
<text x="40.7" y="148">[5]</text>
<text x="40.7" y="146.2">[5]</text>
<text x="41.8" y="149.7">SDC0-CMD</text>
<text x="43.6" y="148">SDC0-D3</text>
<text x="43.6" y="146.2">SDC0-D2</text>
<text x="38.9" y="153.3">[5]</text>
<text x="41.8" y="153.3">SDC0-CLK</text>
<text x="38.9" y="160.4">[5]</text>
<text x="40.7" y="156.8">[5]</text>
<text x="40.7" y="158.6">[5]</text>
<text x="41.8" y="160.4">SDC0-DET</text>
<text x="43.6" y="156.8">SDC0-D0</text>
<text x="43.6" y="158.6">SDC0-D1</text>
</g>
<g font-size="1.6">
<text x="49.6" y="28.8">GND</text>
<text x="67.2" y="24.5">1</text>
<text x="67.2" y="26.3">2</text>
<text x="67.2" y="28.1">3</text>
<text x="67.2" y="29.8">4</text>
<text x="102.6" y="24.5">1</text>
<text x="102.6" y="26.3">2</text>
<text x="102.6" y="28.1">3</text>
<text x="102.6" y="29.8">4</text>
<text x="224.6" y="24.2">VDD_SYS_3.3V</text>
<text x="67.2" y="31.6">5</text>
<text x="67.2" y="33.4">6</text>
<text x="67.2" y="35.2">7</text>
<text x="102.6" y="31.6">5</text>
<text x="102.6" y="33.4">6</text>
<text x="102.6" y="35.2">7</text>
<text x="115.6" y="30.6">GND</text>
<text x="184.8" y="35.2">GND</text>
<text x="66.3" y="40.5">10</text>
<text x="67.2" y="37">8</text>
<text x="67.2" y="38.7">9</text>
<text x="102.6" y="37">8</text>
<text x="102.6" y="38.7">9</text>
<text x="102.6" y="40.5">10</text>
<text x="66.3" y="42.3">11</text>
<text x="66.3" y="44.1">12</text>
<text x="66.3" y="45.8">13</text>
<text x="66.3" y="47.6">14</text>
<text x="102.6" y="42.3">11</text>
<text x="102.6" y="44.1">12</text>
<text x="102.6" y="45.8">13</text>
<text x="102.6" y="47.6">14</text>
<text x="66.3" y="49.4">15</text>
<text x="66.3" y="51.2">16</text>
<text x="102.6" y="49.4">15</text>
<text x="102.6" y="51.2">16</text>
<text x="168.8" y="60.1">GND</text>
<text x="256" y="65.4">VDD_SYS_3.3V</text>
<text x="51.6" y="76.1">VDD_SYS_3.3V</text>
<text x="188.1" y="74.3">1</text>
<text x="198.6" y="74.3">2</text>
<text x="223.9" y="76.8">GND</text>
<text x="232.6" y="76.1">4</text>
<text x="244.8" y="76.1">3</text>
<text x="250.7" y="76.8">GND</text>
<text x="131.6" y="81.4">VDD_SYS_3.3V</text>
<text x="236.1" y="81.1" transform="rotate(-90 236.1 81.1)">2</text>
<text x="241.4" y="81.1" transform="rotate(-90 241.4 81.1)">1</text>
<text x="174.3" y="88.6">GND</text>
<text x="69" y="90.3">1</text>
<text x="69" y="93.9">2</text>
<text x="86.6" y="93.9">7</text>
<text x="86.6" y="90.3">8</text>
<text x="202.7" y="93.9">GND</text>
<text x="234.7" y="90.3">GND</text>
<text x="41.2" y="98.2">VDD_SYS_3.3V</text>
<text x="69" y="97.4">3</text>
<text x="69" y="101">4</text>
<text x="86.6" y="101">5</text>
<text x="86.6" y="97.4">6</text>
<text x="201.6" y="118.4">VDD_SYS_3.3V</text>
<text x="71.3" y="127.3">VDD_SYS_3.3V</text>
<text x="95" y="127.3">VDD_SYS_3.3V</text>
<text x="232.6" y="134.7">2</text>
<text x="244.8" y="134.7">1</text>
<text x="71.1" y="143.7">GND</text>
<text x="232.6" y="138.3">4</text>
<text x="244.8" y="138.3">3</text>
<text x="104.6" y="145.4">1</text>
<text x="104.6" y="147.2">2</text>
<text x="104.6" y="149">3</text>
<text x="104.6" y="150.7">4</text>
<text x="104.6" y="152.5">5</text>
<text x="104.6" y="154.3">6</text>
<text x="248.9" y="150.8">GND</text>
<text x="104.6" y="156.1">7</text>
<text x="104.6" y="157.9">8</text>
<text x="104.6" y="159.6">9</text>
<text x="103.7" y="163.2">10</text>
<text x="103.7" y="165">11</text>
<text x="103.7" y="166.8">12</text>
<text x="118.6" y="166.8">M2</text>
<text x="103.7" y="168.5">13</text>
<text x="118.6" y="168.5">M1</text>
<text x="101.4" y="179.2">GND</text>
<text x="229.9" y="202.2">Size</text>
<text x="231.7" y="198.5">NanoPi Duo2</text>
<text x="231.7" y="204">A3</text>
<text x="237" y="202.2">Document</text>
<text x="237" y="204">GPIO,LEDs,TF Card</text>
<text x="245.4" y="202.2">Number</text>
<text x="286.8" y="202.2">Rev</text>
<text x="229.9" y="207.5">Date:</text>
<text x="239.2" y="207.5">Thursday, September 27, 2018</text>
<text x="265.5" y="207.5">Sheet</text>
<text x="274.4" y="207.5">9</text>
<text x="279.7" y="207.5">o f</text>
<text x="285" y="207.5">11</text>
<text x="286.8" y="204.7">V1.0 1807</text>
</g>
<g font-size="1.6" fill="#004080">
<text x="70.2" y="25.6">1</text>
<text x="70.2" y="27.4">2</text>
<text x="70.2" y="29.2">3</text>
<text x="99.6" y="25.6">1</text>
<text x="99.6" y="27.4">2</text>
<text x="99.6" y="29.2">3</text>
<text x="70.2" y="30.9">4</text>
<text x="70.2" y="32.7">5</text>
<text x="70.2" y="34.5">6</text>
<text x="99.6" y="30.9">4</text>
<text x="99.6" y="32.7">5</text>
<text x="99.6" y="34.5">6</text>
<text x="70.2" y="36.3">7</text>
<text x="70.2" y="38.1">8</text>
<text x="70.2" y="39.8">9</text>
<text x="70.2" y="41.6">10</text>
<text x="98.7" y="41.6">10</text>
<text x="99.6" y="36.3">7</text>
<text x="99.6" y="38.1">8</text>
<text x="99.6" y="39.8">9</text>
<text x="70.2" y="43.4">11</text>
<text x="70.2" y="45.2">12</text>
<text x="70.2" y="46.9">13</text>
<text x="98.7" y="43.4">11</text>
<text x="98.7" y="45.2">12</text>
<text x="98.7" y="46.9">13</text>
<text x="70.2" y="48.7">14</text>
<text x="70.2" y="50.5">15</text>
<text x="70.2" y="52.3">16</text>
<text x="98.7" y="48.7">14</text>
<text x="98.7" y="50.5">15</text>
<text x="98.7" y="52.3">16</text>
<text x="235.6" y="77.2">4</text>
<text x="241.8" y="77.2">3</text>
<text x="237.3" y="78.1" transform="rotate(-90 237.3 78.1)">2</text>
<text x="242.6" y="78.1" transform="rotate(-90 242.6 78.1)">1</text>
<text x="72" y="91.4">CS#</text>
<text x="72" y="95">SO/SIO1 HOLD#</text>
<text x="81.1" y="91.4">VCC</text>
<text x="72" y="98.5">WP#</text>
<text x="80.3" y="98.5">SCLK</text>
<text x="72" y="102.1">GND</text>
<text x="78.8" y="102.1">SI/SIO0</text>
<text x="235.6" y="135.8">+R</text>
<text x="241" y="135.8">-R</text>
<text x="235.6" y="139.4">+G</text>
<text x="240.9" y="139.4">-G</text>
<text x="107.6" y="146.5">DAT2</text>
<text x="107.6" y="148.3">CD/DAT3</text>
<text x="107.6" y="150.1">CMD</text>
<text x="107.6" y="151.8">VDD</text>
<text x="107.6" y="153.6">CLK</text>
<text x="107.6" y="155.4">VSS</text>
<text x="107.6" y="157.2">DAT0</text>
<text x="107.6" y="159">DAT1</text>
<text x="107.6" y="160.7">CD</text>
<text x="107.6" y="164.3">GND1</text>
<text x="107.6" y="166.1">GND2</text>
<text x="107.6" y="167.9">GND3</text>
<text x="114.3" y="167.9">M2</text>
<text x="107.6" y="169.6">GND4</text>
<text x="114.3" y="169.6">M1</text>
</g>
<g font-size="1.5">
<text x="76.5" y="24.3">DBG_RX</text>
<text x="76.5" y="26.1">DBG_TX</text>
<text x="76.5" y="29.7">SCL0</text>
<text x="76.5" y="27.9">GND</text>
<text x="87.1" y="24.3">5V(in)</text>
<text x="87.1" y="26.1">5V(in)</text>
<text x="87.1" y="27.9">3V3(out)</text>
<text x="87.1" y="29.7">GND</text>
<text x="76.5" y="33.2">SPI1_CS</text>
<text x="76.5" y="35">SPI1_SCK</text>
<text x="76.5" y="31.5">SDA0</text>
<text x="87.1" y="31.5">IR_RX</text>
<text x="87.1" y="33.2">GPIOG11</text>
<text x="87.1" y="35">DM3</text>
<text x="76.5" y="36.8">SPI1_MISO</text>
<text x="76.5" y="40.3">UART1_RX</text>
<text x="76.5" y="38.6">SPI1_MOSI</text>
<text x="87.1" y="40.3">DP2</text>
<text x="87.1" y="38.6">DM2</text>
<text x="87.1" y="36.8">DP3</text>
<text x="76.5" y="42.1">UART1_TX</text>
<text x="76.5" y="43.9">CVBS</text>
<text x="76.5" y="47.5">LINEOUT_R</text>
<text x="76.5" y="45.7">LINEOUT_L</text>
<text x="87.1" y="45.7">TD-</text>
<text x="87.1" y="47.5">TD+</text>
<text x="87.1" y="42.1">RD-</text>
<text x="87.1" y="43.9">RD+</text>
<text x="76.5" y="49.2">MIC_P</text>
<text x="76.5" y="51">MIC_N</text>
<text x="87.1" y="49.2">LED_LNK</text>
<text x="87.1" y="51">LED_ACT</text>
<text x="188.5" y="70.6">Close to jack</text>
</g>
<text font-size="1.5" fill="#00f" x="161.8" y="74.1">Z0= 37.5ohm</text>
</svg>
